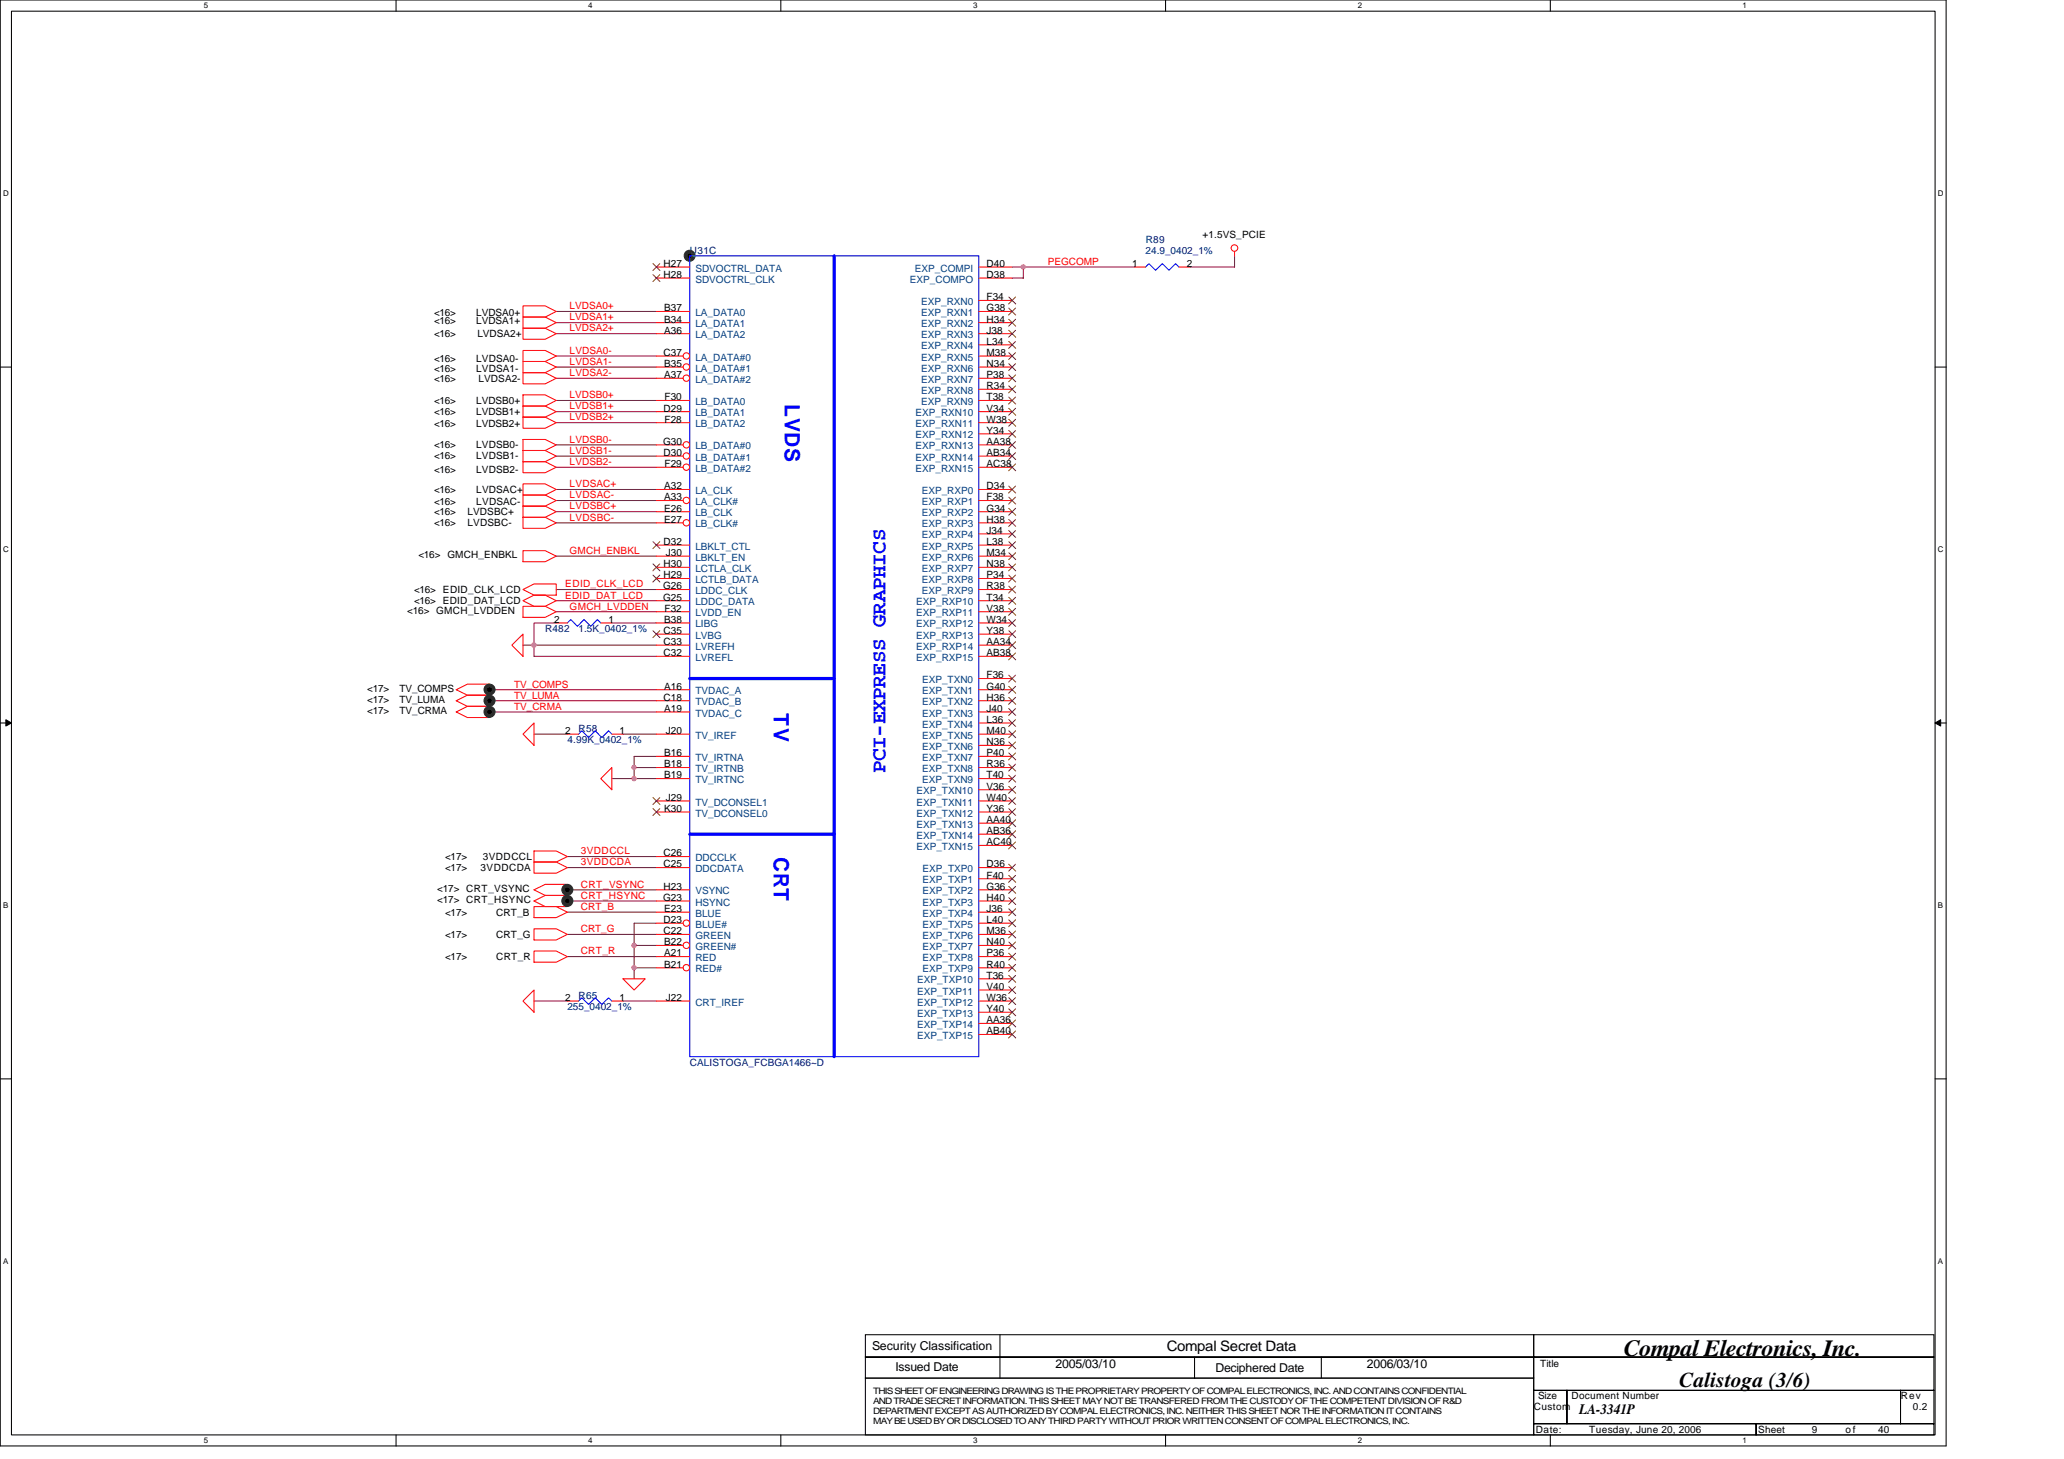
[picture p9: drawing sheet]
<svg xmlns="http://www.w3.org/2000/svg" width="297mm" height="210mm" viewBox="0 0 297 210" stroke-linecap="round" stroke-linejoin="round" font-family="sans-serif">
<path d="M0 0h280.1v208h-280.1zM1.6 1.6h276.9v204.8h-276.9z" fill="none" stroke="#000" stroke-width=".15"/>
<g fill="#fff">
<path d="M29.3 .2h.6v1.2h-.6z"/>
<path d="M29.3 206.6h.6v1.3h-.6z"/>
</g>
<path d="M57 0v1.6M57 206.4v1.6" fill="none" stroke="#000" stroke-width=".15"/>
<g fill="#fff">
<path d="M84.7 .2h.6v1.2h-.6z"/>
<path d="M84.7 206.6h.6v1.3h-.6z"/>
</g>
<path d="M112.4 0v1.6M112.4 206.4v1.6" fill="none" stroke="#000" stroke-width=".15"/>
<g fill="#fff">
<path d="M140 .2h.6v1.2h-.6z"/>
<path d="M140 206.6h.6v1.3h-.6z"/>
</g>
<path d="M167.7 0v1.6M167.7 206.4v1.6" fill="none" stroke="#000" stroke-width=".15"/>
<g fill="#fff">
<path d="M195.4 .2h.6v1.2h-.6z"/>
<path d="M195.4 206.6h.6v1.3h-.6z"/>
</g>
<path d="M223.1 0v1.6M223.1 206.4v1.6" fill="none" stroke="#000" stroke-width=".15"/>
<g fill="#fff">
<path d="M250.8 .2h.6v1.2h-.6z"/>
<path d="M250.8 206.6h.6v1.3h-.6z"/>
<path d="M.4 27.2h.8v1.3h-.8z"/>
<path d="M278.9 27.2h.8v1.3h-.8z"/>
<path d="M.4 78.4h.8v1.3h-.8z"/>
<path d="M278.9 78.4h.8v1.3h-.8z"/>
</g>
<path d="M0 52.8h1.6M278.5 52.8h1.6" fill="none" stroke="#000" stroke-width=".15"/>
<g fill="#fff">
<path d="M.4 129.6h.8v1.3h-.8z"/>
<path d="M278.9 129.6h.7v1.3h-.7z"/>
</g>
<path d="M0 104h1.6M278.5 104h1.6" fill="none" stroke="#000" stroke-width=".15"/>
<path d="M.8 103.5l.8 .5-.8 .5zM278.5 104l.8-.5v1z" fill="#000" stroke="#000" stroke-width=".14"/>
<g fill="#fff">
<path d="M.4 180.8h.8v1.3h-.8z"/>
<path d="M278.9 180.8h.7v1.3h-.7z"/>
</g>
<g fill="none" stroke="#000" stroke-width=".15">
<path d="M0 155.2h1.6M278.5 155.2h1.6M124.5 192h96.2v3.2h-96.2zM124.5 195.2h96.2v3.1h-96.2zM124.5 198.3h96.2v8.1h-96.2zM143.9 192v6.3M171.9 195.2v3.1M190.2 195.2v3.1M220.7 192h57.6v3.2h-57.6zM220.7 195.2h57.6v4.8h-57.6zM220.7 200h4.8v4.8h-4.8zM220.7 204.8h32v1.6h-32z"/>
<path d="M225.5 200h48v4.8h-48zM252.7 204.8h25.6v1.6h-25.6zM273.5 200h4.8v4.8h-4.8z"/>
</g>
<g fill="none" stroke="#800040" stroke-width=".15">
<path d="M145.7 38.4h17.6M147.3 38.4v1.6h-1.6M177.7 36.8v1.6h-6.4M80 59.2h14.5M80 44.8h14.5M80 51.2h14.5M80 54.4h14.5M80 48h14.5M80 52.8h14.5M80 46.4h14.5M80 57.6h14.5M80 65.6h14.5"/>
<path d="M80 73.6h14.5M80 75.2h14.5M80 72h14.5M80 70.4h14.5M80 60.8h14.5M80 67.2h14.5M80 64h14.5M70.5 99.2h24M80 89.6h-3.1v3.2h-1.6M80 86.4h14.5M80 84.8h14.5M80 80h14.5"/>
<path d="M80 88h14.5M88.1 89.6h6.4M94.5 92.8h-17.6v1.6h17.6M70.5 100.8h24M70.5 102.4h24M76.9 105.6h4.8M88.1 112h6.4M89.7 105.6h4.8M91.3 110.4h3.2M94.5 108.8h-3.2v3.2M81.7 137.6h12.8M81.7 134.4h12.8"/>
<path d="M81.7 129.6h12.8M81.7 128h12.8M81.7 131.2h12.8M81.7 124.8h12.8M81.7 123.2h12.8M91.3 139.2h3.2M91.3 136h3.2M94.5 132.8h-3.2v8M76.9 144h4.8M89.7 144h4.8"/>
</g>
<g fill="none" stroke="#f00" stroke-width=".15">
<path d="M94.5 38.4h4.8M177.7 36.2v.6M75.3 58.4h3.2l1.5 .8-1.5 .8h-3.2zM75.3 44h3.2l1.5 .8-1.5 .8h-3.2zM75.3 50.4h3.2l1.5 .8-1.5 .8h-3.2zM75.3 53.6h3.2l1.5 .8-1.5 .8h-3.2zM75.3 47.2h3.2l1.5 .8-1.5 .8h-3.2zM75.3 52h3.2l1.5 .8-1.5 .8h-3.2zM75.3 45.6h3.2l1.5 .8-1.5 .8h-3.2zM75.3 56.8h3.2l1.5 .8-1.5 .8h-3.2zM94.5 40h4.8M94.5 44.8h4.8"/>
<path d="M94.5 46.4h4.8M94.5 48h4.8M75.3 64.8h3.2l1.5 .8-1.5 .8h-3.2zM75.3 74.4h3.2l1.5 .8-1.5 .8h-3.2zM75.3 72.8h3.2l1.5 .8-1.5 .8h-3.2zM75.3 69.6h3.2l1.5 .8-1.5 .8h-3.2zM75.3 71.2h3.2l1.5 .8-1.5 .8h-3.2zM75.3 66.4h3.2l1.5 .8-1.5 .8h-3.2zM75.3 60h3.2l1.5 .8-1.5 .8h-3.2zM75.3 63.2h3.2l1.5 .8-1.5 .8h-3.2zM75.3 79.2h3.2l1.5 .8-1.5 .8h-3.2zM65.7 99.2l1.6-.8h3.2v1.6h-3.2z"/>
<path d="M73.7 92.8l1.6-1.6v3.2zM75.3 84.8l1.6-.8h3.1v1.6h-3.1zM75.3 86.4l1.6-.8h1.6l1.5 .8-1.5 .8h-1.6zM75.3 87.2h3.2l1.5 .8-1.5 .8h-3.2zM80 89.6h1.7M86.5 89.6h1.6M94.5 92.8h4.8M94.5 94.4h4.8M94.5 99.2h4.8M65.7 100.8l1.6-.8h3.2v1.6h-3.2zM65.7 102.4l1.6-.8h3.2v1.6h-3.2zM76.9 104v3.2l-1.6-1.6z"/>
<path d="M86.5 112l1.6-1.6v3.2zM94.5 100.8h4.8M94.5 102.4h4.8M94.5 105.6h4.8M94.5 108.8h4.8M94.5 110.4h4.8M94.5 112h4.8M76.9 129.6l1.6-.8h3.2v1.6h-3.2zM76.9 128l1.6-.8h3.2v1.6h-3.2zM76.9 136.8h3.1l1.7 .8-1.7 .8h-3.1zM76.9 133.6h3.1l1.7 .8-1.7 .8h-3.1zM76.9 130.4h3.1l1.7 .8-1.7 .8h-3.1z"/>
<path d="M76.9 124h3.1l1.7 .8-1.7 .8h-3.1zM76.9 122.4h3.1l1.7 .8-1.7 .8h-3.1zM94.5 123.2h4.8M94.5 124.8h4.8M75.3 144l1.6-1.6v3.2zM81.7 144h1.6M88.1 144h1.6M89.7 140.8h3.2l-1.6 1.6z"/>
<circle cx="177.7" cy="35.7" r=".47"/>
</g>
<g fill="#008000" stroke="#008000" stroke-width=".15">
<circle cx="70.4" cy="102.4" r=".8"/>
<circle cx="81.6" cy="129.6" r=".8"/>
<circle cx="70.4" cy="100.8" r=".8"/>
<circle cx="70.5" cy="99.2" r=".79"/>
<circle cx="81.6" cy="128" r=".79"/>
<circle cx="99.2" cy="36.8" r=".79"/>
</g>
<g fill="#000" stroke="#008000" stroke-width=".15">
<circle cx="99.2" cy="36.8" r=".39"/>
<circle cx="70.5" cy="99.2" r=".41"/>
<circle cx="70.4" cy="102.4" r=".39"/>
<circle cx="70.4" cy="100.8" r=".39"/>
<circle cx="81.6" cy="129.6" r=".39"/>
<circle cx="81.6" cy="128" r=".41"/>
</g>
<path d="M99.3 36.8h41.6v115.2h-41.6zM81.7 89.6l.4-.5 1 1 .9-1 1 1 1-1 .5 .5M83.3 144l.4-.4 1 .9 1-.9 .9 .9 1-.9 .5 .4" fill="none" stroke="#00f" stroke-width=".15"/>
<path d="M120.1 36.8v115.2M99.3 97.6h20.8M99.3 120h20.8" fill="none" stroke="#00f" stroke-width=".47"/>
<path d="M94 39.5l1 1M94 37.9l1 1M95 39.5l-1 1M95 37.9l-1 1" fill="none" stroke="#804000" stroke-width=".14"/>
<circle cx="98.8" cy="51.2" r=".46" fill="#fff" stroke="#f00" stroke-width=".15"/>
<path d="M94.5 51.2h3.8" fill="none" stroke="#f00" stroke-width=".15"/>
<circle cx="98.8" cy="52.8" r=".46" fill="#fff" stroke="#f00" stroke-width=".15"/>
<path d="M94.5 52.8h3.8" fill="none" stroke="#f00" stroke-width=".15"/>
<circle cx="98.8" cy="54.4" r=".46" fill="#fff" stroke="#f00" stroke-width=".15"/>
<path d="M94.5 54.4h3.8M94.5 57.6h4.8M94.5 59.2h4.8M94.5 60.8h4.8" fill="none" stroke="#f00" stroke-width=".15"/>
<circle cx="98.8" cy="64" r=".46" fill="#fff" stroke="#f00" stroke-width=".15"/>
<path d="M94.5 64h3.8" fill="none" stroke="#f00" stroke-width=".15"/>
<circle cx="98.8" cy="65.6" r=".46" fill="#fff" stroke="#f00" stroke-width=".15"/>
<path d="M94.5 65.6h3.8" fill="none" stroke="#f00" stroke-width=".15"/>
<circle cx="98.8" cy="67.2" r=".46" fill="#fff" stroke="#f00" stroke-width=".15"/>
<path d="M94.5 67.2h3.8M94.5 70.4h4.8" fill="none" stroke="#f00" stroke-width=".15"/>
<circle cx="98.8" cy="72" r=".46" fill="#fff" stroke="#f00" stroke-width=".15"/>
<path d="M94.5 72h3.8M94.5 73.6h4.8" fill="none" stroke="#f00" stroke-width=".15"/>
<circle cx="98.8" cy="75.2" r=".46" fill="#fff" stroke="#f00" stroke-width=".15"/>
<g fill="none" stroke="#f00" stroke-width=".15">
<path d="M94.5 75.2h3.8M94.5 78.4h4.8M94.5 80h4.8M94.5 81.6h4.8M94.5 83.2h4.8M94.5 84.8h4.8M94.5 86.4h4.8M94.5 88h4.8M94.5 89.6h4.8M94.5 91.2h4.8M94.5 128h4.8M94.5 129.6h4.8"/>
<path d="M94.5 131.2h4.8"/>
</g>
<path d="M94 77.9l1 1M95 77.9l-1 1M94 81.1l1 1M94 82.7l1 1M94 90.7l1 1M95 81.1l-1 1M95 82.7l-1 1M95 90.7l-1 1" fill="none" stroke="#804000" stroke-width=".14"/>
<circle cx="98.8" cy="132.8" r=".46" fill="#fff" stroke="#f00" stroke-width=".15"/>
<path d="M94.5 132.8h3.8M94.5 134.4h4.8" fill="none" stroke="#f00" stroke-width=".15"/>
<circle cx="98.8" cy="136" r=".46" fill="#fff" stroke="#f00" stroke-width=".15"/>
<path d="M94.5 136h3.8M94.5 137.6h4.8" fill="none" stroke="#f00" stroke-width=".15"/>
<circle cx="98.8" cy="139.2" r=".46" fill="#fff" stroke="#f00" stroke-width=".15"/>
<g fill="none" stroke="#f00" stroke-width=".15">
<path d="M140.9 38.4h4.8M163.3 38.4h1.6M169.7 38.4h1.6M140.9 40h4.8M140.9 43.2h4.8M140.9 44.8h4.8M140.9 46.4h4.8M140.9 48h4.8M140.9 49.6h4.8M140.9 51.2h4.8M140.9 52.8h4.8M140.9 54.4h4.8"/>
<path d="M140.9 56h4.8M140.9 57.6h4.8M140.9 59.2h4.8M140.9 60.8h4.8M140.9 62.4h4.8M140.9 64h4.8M140.9 65.6h4.8M140.9 67.2h4.8M140.9 70.4h4.8M140.9 72h4.8M140.9 73.6h4.8M140.9 75.2h4.8"/>
<path d="M140.9 76.8h4.8M140.9 78.4h4.8M140.9 80h4.8M140.9 81.6h4.8M140.9 83.2h4.8M140.9 84.8h4.8M140.9 86.4h4.8M140.9 88h4.8M140.9 89.6h4.8M140.9 91.2h4.8M140.9 92.8h4.8M140.9 94.4h4.8"/>
<path d="M140.9 97.6h4.8M140.9 99.2h4.8M81.7 105.6h1.6M88.1 105.6h1.6M94.5 115.2h4.8M94.5 116.8h4.8M140.9 100.8h4.8M140.9 102.4h4.8M140.9 104h4.8M140.9 105.6h4.8M140.9 107.2h4.8M140.9 108.8h4.8"/>
<path d="M140.9 110.4h4.8M140.9 112h4.8M140.9 113.6h4.8M140.9 115.2h4.8M140.9 116.8h4.8M140.9 118.4h4.8M94.5 139.2h3.8M140.9 139.2h4.8M140.9 120h4.8M140.9 121.6h4.8M140.9 124.8h4.8M140.9 126.4h4.8"/>
<path d="M140.9 128h4.8M140.9 129.6h4.8M140.9 131.2h4.8M140.9 132.8h4.8M140.9 134.4h4.8M140.9 136h4.8M140.9 137.6h4.8M94.5 144h4.8M140.9 144h4.8M140.9 140.8h4.8M140.9 142.4h4.8M140.9 145.6h4.8"/>
<path d="M140.9 147.2h4.8M140.9 148.8h4.8"/>
</g>
<g fill="none" stroke="#804000" stroke-width=".14">
<path d="M145.2 42.7l1 1M145.2 44.3l1 1M145.2 45.9l1 1M145.2 47.5l1 1M145.2 49.1l1 1M145.2 50.7l1 1M145.2 52.3l1 1M145.2 53.9l1 1M145.2 55.5l1 1M145.2 57.1l1 1M145.2 58.7l1 1M146.2 42.7l-1 1"/>
<path d="M146.2 44.3l-1 1M146.2 45.9l-1 1M146.2 47.5l-1 1M146.2 49.1l-1 1M146.2 50.7l-1 1M146.2 52.3l-1 1M146.2 53.9l-1 1M146.2 55.5l-1 1M146.2 57.1l-1 1M146.2 58.7l-1 1M145.2 60.3l1 1M145.2 61.9l1 1"/>
<path d="M145.2 63.5l1 1M145.2 65.1l1 1M145.2 66.7l1 1M145.2 69.9l1 1M145.2 71.5l1 1M145.2 73.1l1 1M145.2 74.7l1 1M145.2 76.3l1 1M145.2 77.9l1 1M145.2 79.5l1 1M146.2 60.3l-1 1M146.2 61.9l-1 1"/>
<path d="M146.2 63.5l-1 1M146.2 65.1l-1 1M146.2 66.7l-1 1M146.2 69.9l-1 1M146.2 71.5l-1 1M146.2 73.1l-1 1M146.2 74.7l-1 1M146.2 76.3l-1 1M146.2 77.9l-1 1M146.2 79.5l-1 1M145.2 81.1l1 1M145.2 82.7l1 1"/>
<path d="M145.2 84.3l1 1M145.2 85.9l1 1M145.2 87.5l1 1M145.2 89.1l1 1M145.2 90.7l1 1M145.2 92.3l1 1M145.2 93.9l1 1M145.2 97.1l1 1M145.2 98.7l1 1M146.2 81.1l-1 1M146.2 82.7l-1 1M146.2 84.3l-1 1"/>
<path d="M146.2 85.9l-1 1M146.2 87.5l-1 1M146.2 89.1l-1 1M146.2 90.7l-1 1M146.2 92.3l-1 1M146.2 93.9l-1 1M146.2 97.1l-1 1M146.2 98.7l-1 1M94 114.7l1 1M94 116.3l1 1M95 114.7l-1 1M95 116.3l-1 1"/>
<path d="M145.2 100.3l1 1M145.2 101.9l1 1M145.2 103.5l1 1M145.2 105.1l1 1M145.2 106.7l1 1M145.2 108.3l1 1M145.2 109.9l1 1M145.2 111.5l1 1M145.2 113.1l1 1M145.2 114.7l1 1M145.2 116.3l1 1M145.2 117.9l1 1"/>
<path d="M145.2 119.5l1 1M146.2 100.3l-1 1M146.2 101.9l-1 1M146.2 103.5l-1 1M146.2 105.1l-1 1M146.2 106.7l-1 1M146.2 108.3l-1 1M146.2 109.9l-1 1M146.2 111.5l-1 1M146.2 113.1l-1 1M146.2 114.7l-1 1M146.2 116.3l-1 1"/>
<path d="M146.2 117.9l-1 1M146.2 119.5l-1 1M145.2 121.1l1 1M145.2 124.3l1 1M145.2 125.9l1 1M145.2 127.5l1 1M145.2 129.1l1 1M145.2 130.7l1 1M145.2 132.3l1 1M145.2 133.9l1 1M145.2 135.5l1 1M145.2 137.1l1 1"/>
<path d="M145.2 138.7l1 1M146.2 121.1l-1 1M146.2 124.3l-1 1M146.2 125.9l-1 1M146.2 127.5l-1 1M146.2 129.1l-1 1M146.2 130.7l-1 1M146.2 132.3l-1 1M146.2 133.9l-1 1M146.2 135.5l-1 1M146.2 137.1l-1 1M146.2 138.7l-1 1"/>
<path d="M145.2 140.3l1 1M145.2 141.9l1 1M145.2 143.5l1 1M145.2 145.1l1 1M145.2 146.7l1 1M145.2 148.3l1 1M146.2 140.3l-1 1M146.2 141.9l-1 1M146.2 143.5l-1 1M146.2 145.1l-1 1M146.2 146.7l-1 1M146.2 148.3l-1 1"/>
</g>
<path d="M164.9 38.4l.5-.5 .9 1 1-1 .9 1 1-1 .5 .5M83.3 105.6l.4-.5 1 1 1-1 .9 1 1-1 .5 .5" fill="none" stroke="#00f" stroke-width=".15"/>
<g fill="#f0f" stroke="#f0f" stroke-width=".15">
<circle cx="147.3" cy="38.4" r=".31"/>
<circle cx="91.2" cy="110.4" r=".31"/>
<circle cx="91.2" cy="136" r=".32"/>
<circle cx="91.2" cy="139.2" r=".32"/>
<circle cx="76.8" cy="92.8" r=".31"/>
<circle cx="91.2" cy="112" r=".32"/>
</g>
<text font-size="3.3" x="233.7" y="195.1">Compal Electronics, Inc.</text>
<g font-size="3" fill="#00f">
<text x="112.9" y="58.1" transform="rotate(90 112.9 58.1)">LVDS</text>
<text x="111.4" y="102.6" transform="rotate(90 111.4 102.6)">TV</text>
<text x="127.4" y="111.3" transform="rotate(-90 127.4 111.3)">PCI-EXPRESS GRAPHICS</text>
<text x="111.4" y="123.2" transform="rotate(90 111.4 123.2)">CRT</text>
</g>
<text font-size="3" x="241.7" y="199.6">Calistoga (3/6)</text>
<g font-size="2.1">
<text x="167.9" y="194.4">Compal Secret Data</text>
<text x="227.3" y="203.5">LA-3341P</text>
</g>
<g font-size="1.8">
<text x="125.5" y="194.2">Security Classification</text>
<text x="128.9" y="197.3">Issued Date</text>
<text x="151.9" y="196.8">2005/03/10</text>
<text x="174.9" y="197.4">Deciphered Date</text>
<text x="196.7" y="196.8">2006/03/10</text>
</g>
<g font-size="1.4" fill="#000080">
<text x="164.9" y="34.9">R89</text>
<text x="99.3" y="36.5">U31C</text>
<text x="164.9" y="36.5">24.9_0402_1%</text>
<text x="78.5" y="90.9">R482</text>
<text x="83.3" y="90.9">1.5K_0402_1%</text>
<text x="81.7" y="106.9">4.99K_0402_1%</text>
<text x="83.3" y="105.3">R58</text>
<text x="83.3" y="143.7">R65</text>
<text x="81.7" y="145.3">255_0402_1%</text>
<text x="99.3" y="153.3">CALISTOGA_FCBGA1466~D</text>
</g>
<g font-size="1.4">
<text x="173" y="34.3">+1.5VS_PCIE</text>
<text x="95.5" y="40">H28</text>
<text x="95.5" y="38.4">H27</text>
<text x="142" y="38.4">D40</text>
<text x="142" y="40">D38</text>
<text x="162.9" y="38.4">1</text>
<text x="170.8" y="38.4">2</text>
<text x="62.5" y="45.5">&lt;16&gt;</text>
<text x="62.5" y="46.6">&lt;16&gt;</text>
<text x="68.5" y="45.5">LVDSA0+</text>
<text x="68.5" y="46.6">LVDSA1+</text>
<text x="95.6" y="44.8">B37</text>
<text x="95.6" y="46.4">B34</text>
<text x="95.6" y="48">A36</text>
<text x="142" y="43.2">F34</text>
<text x="142" y="44.8">G38</text>
<text x="142" y="46.4">H34</text>
<text x="142" y="48">J38</text>
<text x="62.5" y="52">&lt;16&gt;</text>
<text x="62.5" y="53.5">&lt;16&gt;</text>
<text x="62.5" y="48.5">&lt;16&gt;</text>
<text x="68.5" y="52">LVDSA0-</text>
<text x="68.5" y="53.5">LVDSA1-</text>
<text x="68.7" y="48.5">LVDSA2+</text>
<text x="95.5" y="51.2">C37</text>
<text x="95.6" y="52.8">B35</text>
<text x="142" y="49.6">L34</text>
<text x="142" y="51.2">M38</text>
<text x="142" y="52.8">N34</text>
<text x="62.5" y="59.7">&lt;16&gt;</text>
<text x="62.5" y="58.1">&lt;16&gt;</text>
<text x="62.5" y="54.9">&lt;16&gt;</text>
<text x="68.5" y="59.7">LVDSB1+</text>
<text x="68.5" y="58.1">LVDSB0+</text>
<text x="68.9" y="54.9">LVDSA2-</text>
<text x="95.5" y="59.2">D29</text>
<text x="95.6" y="54.4">A37</text>
<text x="95.6" y="57.6">F30</text>
<text x="142" y="59.2">V34</text>
<text x="142" y="54.4">P38</text>
<text x="142" y="56">R34</text>
<text x="142" y="57.6">T38</text>
<text x="62.5" y="61.5">&lt;16&gt;</text>
<text x="62.5" y="64.5">&lt;16&gt;</text>
<text x="68.5" y="61.5">LVDSB2+</text>
<text x="68.5" y="64.5">LVDSB0-</text>
<text x="95.4" y="64">G30</text>
<text x="95.5" y="65.6">D30</text>
<text x="95.6" y="60.8">F28</text>
<text x="142" y="60.8">W38</text>
<text x="142" y="62.4">Y34</text>
<text x="142" y="64">AA38</text>
<text x="142" y="65.6">AB34</text>
<text x="62.5" y="66.1">&lt;16&gt;</text>
<text x="62.5" y="70.9">&lt;16&gt;</text>
<text x="62.5" y="68">&lt;16&gt;</text>
<text x="68.5" y="66.1">LVDSB1-</text>
<text x="68.5" y="70.9">LVDSAC+</text>
<text x="68.5" y="68">LVDSB2-</text>
<text x="95.6" y="70.4">A32</text>
<text x="95.6" y="72">A33</text>
<text x="95.6" y="67.2">F29</text>
<text x="142" y="70.4">D34</text>
<text x="142" y="72">F38</text>
<text x="142" y="67.2">AC38</text>
<text x="62.5" y="72.7">&lt;16&gt;</text>
<text x="62.5" y="75.7">&lt;16&gt;</text>
<text x="62.5" y="74.1">&lt;16&gt;</text>
<text x="67.3" y="75.7">LVDSBC-</text>
<text x="67.3" y="74.1">LVDSBC+</text>
<text x="68.5" y="72.7">LVDSAC-</text>
<text x="95.6" y="73.6">E26</text>
<text x="95.6" y="75.2">E27</text>
<text x="142" y="73.6">G34</text>
<text x="142" y="75.2">H38</text>
<text x="142" y="76.8">J34</text>
<text x="60.2" y="80.3">&lt;16&gt; GMCH_ENBKL</text>
<text x="95.5" y="78.4">D32</text>
<text x="95.5" y="81.6">H30</text>
<text x="95.5" y="83.2">H29</text>
<text x="95.8" y="80">J30</text>
<text x="142" y="78.4">L38</text>
<text x="142" y="80">M34</text>
<text x="142" y="81.6">N38</text>
<text x="142" y="83.2">P34</text>
<text x="58.6" y="88.3">&lt;16&gt; GMCH_LVDDEN</text>
<text x="59.6" y="85.3">&lt;16&gt; EDID_CLK_LCD</text>
<text x="59.6" y="86.9">&lt;16&gt; EDID_DAT_LCD</text>
<text x="79.7" y="89.6">2</text>
<text x="87.6" y="89.6">1</text>
<text x="95.4" y="84.8">G26</text>
<text x="95.4" y="86.4">G25</text>
<text x="95.6" y="89.6">B38</text>
<text x="95.6" y="88">F32</text>
<text x="142" y="84.8">R38</text>
<text x="142" y="86.4">T34</text>
<text x="142" y="88">V38</text>
<text x="142" y="89.6">W34</text>
<text x="95.5" y="92.8">C33</text>
<text x="95.5" y="94.4">C32</text>
<text x="95.5" y="91.2">C35</text>
<text x="142" y="91.2">Y38</text>
<text x="142" y="92.8">AA34</text>
<text x="142" y="94.4">AB38</text>
<text x="52.8" y="99.5">&lt;17&gt;</text>
<text x="52.8" y="101.2">&lt;17&gt;</text>
<text x="57.5" y="99.5">TV_COMPS</text>
<text x="57.5" y="101.2">TV_LUMA</text>
<text x="95.5" y="100.8">C18</text>
<text x="95.6" y="99.2">A16</text>
<text x="142" y="97.6">F36</text>
<text x="142" y="99.2">G40</text>
<text x="142" y="100.8">H36</text>
<text x="52.8" y="102.7">&lt;17&gt;</text>
<text x="57.5" y="102.7">TV_CRMA</text>
<text x="81.3" y="105.6">2</text>
<text x="89.2" y="105.6">1</text>
<text x="95.6" y="102.4">A19</text>
<text x="95.8" y="105.6">J20</text>
<text x="142" y="102.4">J40</text>
<text x="142" y="104">L36</text>
<text x="142" y="105.6">M40</text>
<text x="142" y="107.2">N36</text>
<text x="95.6" y="108.8">B16</text>
<text x="95.6" y="110.4">B18</text>
<text x="95.6" y="112">B19</text>
<text x="142" y="113.6">V36</text>
<text x="142" y="108.8">P40</text>
<text x="142" y="110.4">R36</text>
<text x="142" y="112">T40</text>
<text x="95.6" y="116.8">K30</text>
<text x="95.8" y="115.2">J29</text>
<text x="142" y="115.2">W40</text>
<text x="142" y="116.8">Y36</text>
<text x="142" y="118.4">AA40</text>
<text x="142" y="120">AB36</text>
<text x="64" y="125.3">&lt;17&gt;</text>
<text x="64" y="123.7">&lt;17&gt;</text>
<text x="69.2" y="125.3">3VDDCDA</text>
<text x="69.5" y="123.7">3VDDCCL</text>
<text x="95.5" y="123.2">C26</text>
<text x="95.5" y="124.8">C25</text>
<text x="142" y="121.6">AC40</text>
<text x="142" y="124.8">D36</text>
<text x="62.9" y="130">&lt;17&gt; CRT_HSYNC</text>
<text x="62.9" y="128.4">&lt;17&gt; CRT_VSYNC</text>
<text x="64" y="131.7">&lt;17&gt;</text>
<text x="71.4" y="131.7">CRT_B</text>
<text x="95.4" y="129.6">G23</text>
<text x="95.5" y="128">H23</text>
<text x="95.6" y="131.2">E23</text>
<text x="142" y="126.4">F40</text>
<text x="142" y="128">G36</text>
<text x="142" y="129.6">H40</text>
<text x="142" y="131.2">J36</text>
<text x="64" y="134.9">&lt;17&gt;</text>
<text x="71.4" y="134.9">CRT_G</text>
<text x="95.5" y="132.8">D23</text>
<text x="95.5" y="134.4">C22</text>
<text x="95.6" y="136">B22</text>
<text x="95.6" y="137.6">A21</text>
<text x="142" y="132.8">L40</text>
<text x="142" y="134.4">M36</text>
<text x="142" y="136">N40</text>
<text x="142" y="137.6">P36</text>
<text x="64" y="138.1">&lt;17&gt;</text>
<text x="71.4" y="138.1">CRT_R</text>
<text x="81.3" y="144">2</text>
<text x="89.2" y="144">1</text>
<text x="95.6" y="139.2">B21</text>
<text x="95.8" y="144">J22</text>
<text x="142" y="139.2">R40</text>
<text x="142" y="140.8">T36</text>
<text x="142" y="142.4">V40</text>
<text x="142" y="144">W36</text>
<text x="142" y="145.6">Y40</text>
<text x="142" y="147.2">AA36</text>
<text x="142" y="148.8">AB40</text>
<text x="221.7" y="196.7">Title</text>
<text x="220.7" y="202.9">Custom</text>
<text x="221.4" y="201.3">Size</text>
<text x="226.2" y="201.3">Document Number</text>
<text x="273.6" y="201.3">Rev</text>
<text x="275.3" y="202.9">0.2</text>
<text x="221" y="206.1">Date:</text>
<text x="228.7" y="206.1">Tuesday, June 20, 2006</text>
<text x="253" y="206.1">Sheet</text>
<text x="260.7" y="206.1">9</text>
<text x="265.6" y="206.1">of</text>
<text x="270.3" y="206.1">40</text>
</g>
<g font-size="1.4" fill="#004080">
<text x="100.1" y="40.7">SDVOCTRL_CLK</text>
<text x="100.1" y="39.1">SDVOCTRL_DATA</text>
<text x="131" y="40.7">EXP_COMPO</text>
<text x="131.7" y="39.1">EXP_COMPI</text>
<text x="100.1" y="45.5">LA_DATA0</text>
<text x="100.1" y="47.1">LA_DATA1</text>
<text x="132.6" y="43.9">EXP_RXN0</text>
<text x="132.6" y="45.5">EXP_RXN1</text>
<text x="132.6" y="47.1">EXP_RXN2</text>
<text x="100.1" y="48.7">LA_DATA2</text>
<text x="100.1" y="51.9">LA_DATA#0</text>
<text x="100.1" y="53.5">LA_DATA#1</text>
<text x="132.6" y="48.7">EXP_RXN3</text>
<text x="132.6" y="50.3">EXP_RXN4</text>
<text x="132.6" y="51.9">EXP_RXN5</text>
<text x="132.6" y="53.5">EXP_RXN6</text>
<text x="100.1" y="55.1">LA_DATA#2</text>
<text x="100.1" y="58.3">LB_DATA0</text>
<text x="100.1" y="59.9">LB_DATA1</text>
<text x="131.8" y="59.9">EXP_RXN10</text>
<text x="132.6" y="55.1">EXP_RXN7</text>
<text x="132.6" y="56.7">EXP_RXN8</text>
<text x="132.6" y="58.3">EXP_RXN9</text>
<text x="100.1" y="61.5">LB_DATA2</text>
<text x="100.1" y="64.7">LB_DATA#0</text>
<text x="131.8" y="61.5">EXP_RXN11</text>
<text x="131.8" y="63.1">EXP_RXN12</text>
<text x="131.8" y="64.7">EXP_RXN13</text>
<text x="100.1" y="66.3">LB_DATA#1</text>
<text x="100.1" y="67.9">LB_DATA#2</text>
<text x="100.1" y="71.1">LA_CLK</text>
<text x="131.8" y="66.3">EXP_RXN14</text>
<text x="131.8" y="67.9">EXP_RXN15</text>
<text x="132.6" y="71.1">EXP_RXP0</text>
<text x="100.1" y="72.7">LA_CLK#</text>
<text x="100.1" y="74.3">LB_CLK</text>
<text x="100.1" y="75.9">LB_CLK#</text>
<text x="132.6" y="72.7">EXP_RXP1</text>
<text x="132.6" y="74.3">EXP_RXP2</text>
<text x="132.6" y="75.9">EXP_RXP3</text>
<text x="132.6" y="77.5">EXP_RXP4</text>
<text x="100.1" y="79.1">LBKLT_CTL</text>
<text x="100.1" y="80.7">LBKLT_EN</text>
<text x="100.1" y="82.3">LCTLA_CLK</text>
<text x="100.1" y="83.9">LCTLB_DATA</text>
<text x="132.6" y="79.1">EXP_RXP5</text>
<text x="132.6" y="80.7">EXP_RXP6</text>
<text x="132.6" y="82.3">EXP_RXP7</text>
<text x="132.6" y="83.9">EXP_RXP8</text>
<text x="100.1" y="85.5">LDDC_CLK</text>
<text x="100.1" y="87.1">LDDC_DATA</text>
<text x="100.1" y="88.7">LVDD_EN</text>
<text x="131.8" y="87.1">EXP_RXP10</text>
<text x="131.8" y="88.7">EXP_RXP11</text>
<text x="132.6" y="85.5">EXP_RXP9</text>
<text x="100.1" y="93.5">LVREFH</text>
<text x="100.1" y="95.1">LVREFL</text>
<text x="100.1" y="90.3">LIBG</text>
<text x="100.1" y="91.9">LVBG</text>
<text x="131.8" y="90.3">EXP_RXP12</text>
<text x="131.8" y="91.9">EXP_RXP13</text>
<text x="131.8" y="93.5">EXP_RXP14</text>
<text x="131.8" y="95.1">EXP_RXP15</text>
<text x="100.1" y="99.9">TVDAC_A</text>
<text x="100.1" y="101.5">TVDAC_B</text>
<text x="132.7" y="98.3">EXP_TXN0</text>
<text x="132.7" y="99.9">EXP_TXN1</text>
<text x="132.7" y="101.5">EXP_TXN2</text>
<text x="100.1" y="103.1">TVDAC_C</text>
<text x="100.1" y="106.3">TV_IREF</text>
<text x="132.7" y="103.1">EXP_TXN3</text>
<text x="132.7" y="104.7">EXP_TXN4</text>
<text x="132.7" y="106.3">EXP_TXN5</text>
<text x="132.7" y="107.9">EXP_TXN6</text>
<text x="100.1" y="109.5">TV_IRTNA</text>
<text x="100.1" y="111.1">TV_IRTNB</text>
<text x="100.1" y="112.7">TV_IRTNC</text>
<text x="132.7" y="109.5">EXP_TXN7</text>
<text x="132.7" y="111.1">EXP_TXN8</text>
<text x="132.7" y="112.7">EXP_TXN9</text>
<text x="100.1" y="115.9">TV_DCONSEL1</text>
<text x="100.1" y="117.5">TV_DCONSEL0</text>
<text x="131.9" y="114.3">EXP_TXN10</text>
<text x="131.9" y="115.9">EXP_TXN11</text>
<text x="131.9" y="117.5">EXP_TXN12</text>
<text x="131.9" y="119.1">EXP_TXN13</text>
<text x="100.1" y="123.9">DDCCLK</text>
<text x="100.1" y="125.5">DDCDATA</text>
<text x="131.9" y="120.7">EXP_TXN14</text>
<text x="131.9" y="122.3">EXP_TXN15</text>
<text x="132.8" y="125.5">EXP_TXP0</text>
<text x="100.1" y="128.7">VSYNC</text>
<text x="100.1" y="130.3">HSYNC</text>
<text x="100.1" y="131.9">BLUE</text>
<text x="132.8" y="127.1">EXP_TXP1</text>
<text x="132.8" y="128.7">EXP_TXP2</text>
<text x="132.8" y="130.3">EXP_TXP3</text>
<text x="132.8" y="131.9">EXP_TXP4</text>
<text x="100.1" y="133.5">BLUE#</text>
<text x="100.1" y="135.1">GREEN</text>
<text x="100.1" y="136.7">GREEN#</text>
<text x="132.8" y="133.5">EXP_TXP5</text>
<text x="132.8" y="135.1">EXP_TXP6</text>
<text x="132.8" y="136.7">EXP_TXP7</text>
<text x="100.1" y="138.3">RED</text>
<text x="100.1" y="139.9">RED#</text>
<text x="132" y="141.5">EXP_TXP10</text>
<text x="132" y="143.1">EXP_TXP11</text>
<text x="132.8" y="138.3">EXP_TXP8</text>
<text x="132.8" y="139.9">EXP_TXP9</text>
<text x="100.1" y="144.7">CRT_IREF</text>
<text x="132" y="144.7">EXP_TXP12</text>
<text x="132" y="146.3">EXP_TXP13</text>
<text x="132" y="147.9">EXP_TXP14</text>
<text x="132" y="149.5">EXP_TXP15</text>
</g>
<g font-size="1.4" fill="#f00">
<text x="150.8" y="38.1">PEGCOMP</text>
<text x="82" y="44.5">LVDSA0+</text>
<text x="82" y="47.7">LVDSA2+</text>
<text x="82" y="46.1">LVDSA1+</text>
<text x="82" y="50.9">LVDSA0-</text>
<text x="82" y="52.5">LVDSA1-</text>
<text x="82" y="58.9">LVDSB1+</text>
<text x="82" y="54.1">LVDSA2-</text>
<text x="82" y="57.3">LVDSB0+</text>
<text x="82" y="65.3">LVDSB1-</text>
<text x="82" y="60.5">LVDSB2+</text>
<text x="82" y="63.7">LVDSB0-</text>
<text x="82" y="71.7">LVDSAC-</text>
<text x="82" y="70.1">LVDSAC+</text>
<text x="82" y="66.9">LVDSB2-</text>
<text x="82" y="73.3">LVDSBC+</text>
<text x="82" y="74.9">LVDSBC-</text>
<text x="82" y="79.7">GMCH_ENBKL</text>
<text x="81.3" y="86.1">EDID_DAT_LCD</text>
<text x="81.3" y="84.5">EDID_CLK_LCD</text>
<text x="82" y="87.7">GMCH_LVDDEN</text>
<text x="74" y="98.9">TV_COMPS</text>
<text x="74" y="100.5">TV_LUMA</text>
<text x="74" y="102.1">TV_CRMA</text>
<text x="83.6" y="124.5">3VDDCDA</text>
<text x="83.6" y="122.9">3VDDCCL</text>
<text x="83.6" y="129.3">CRT_HSYNC</text>
<text x="83.6" y="127.7">CRT_VSYNC</text>
<text x="83.6" y="130.9">CRT_B</text>
<text x="83.6" y="137.3">CRT_R</text>
<text x="83.6" y="134.1">CRT_G</text>
</g>
<g font-size="1.3">
<text x="125.7" y="200.5">THIS SHEET OF ENGINEERING DRAWING IS THE PROPRIETARY PROPERTY OF COMPAL ELECTRONICS, INC. AND CONTAINS CONFIDENTIAL</text>
<text x="125.7" y="202">AND TRADE SECRET INFORMATION. THIS SHEET MAY NOT BE TRANSFERED FROM THE CUSTODY OF THE COMPETENT DIVISION OF R&amp;D</text>
<text x="125.7" y="203.5">DEPARTMENT EXCEPT AS AUTHORIZED BY COMPAL ELECTRONICS, INC. NEITHER THIS SHEET NOR THE INFORMATION IT CONTAINS</text>
<text x="125.7" y="204.9">MAY BE USED BY OR DISCLOSED TO ANY THIRD PARTY WITHOUT PRIOR WRITTEN CONSENT OF COMPAL ELECTRONICS, INC.</text>
</g>
<g font-size="1.1">
<text x="29.3" y="1.2">5</text>
<text x="84.7" y="1.2">4</text>
<text x="140" y="1.2">3</text>
<text x="195.4" y="1.2">2</text>
<text x="250.8" y="1.2">1</text>
<text x=".4" y="28.2">D</text>
<text x="278.9" y="28.2">D</text>
<text x=".4" y="79.4">C</text>
<text x="278.9" y="79.4">C</text>
<text x=".4" y="130.6">B</text>
<text x="278.9" y="130.6">B</text>
<text x=".4" y="181.8">A</text>
<text x="278.9" y="181.8">A</text>
<text x="29.3" y="207.6">5</text>
<text x="84.7" y="207.6">4</text>
<text x="140" y="207.6">3</text>
<text x="195.4" y="207.6">2</text>
<text x="250.8" y="207.6">1</text>
</g>
</svg>
